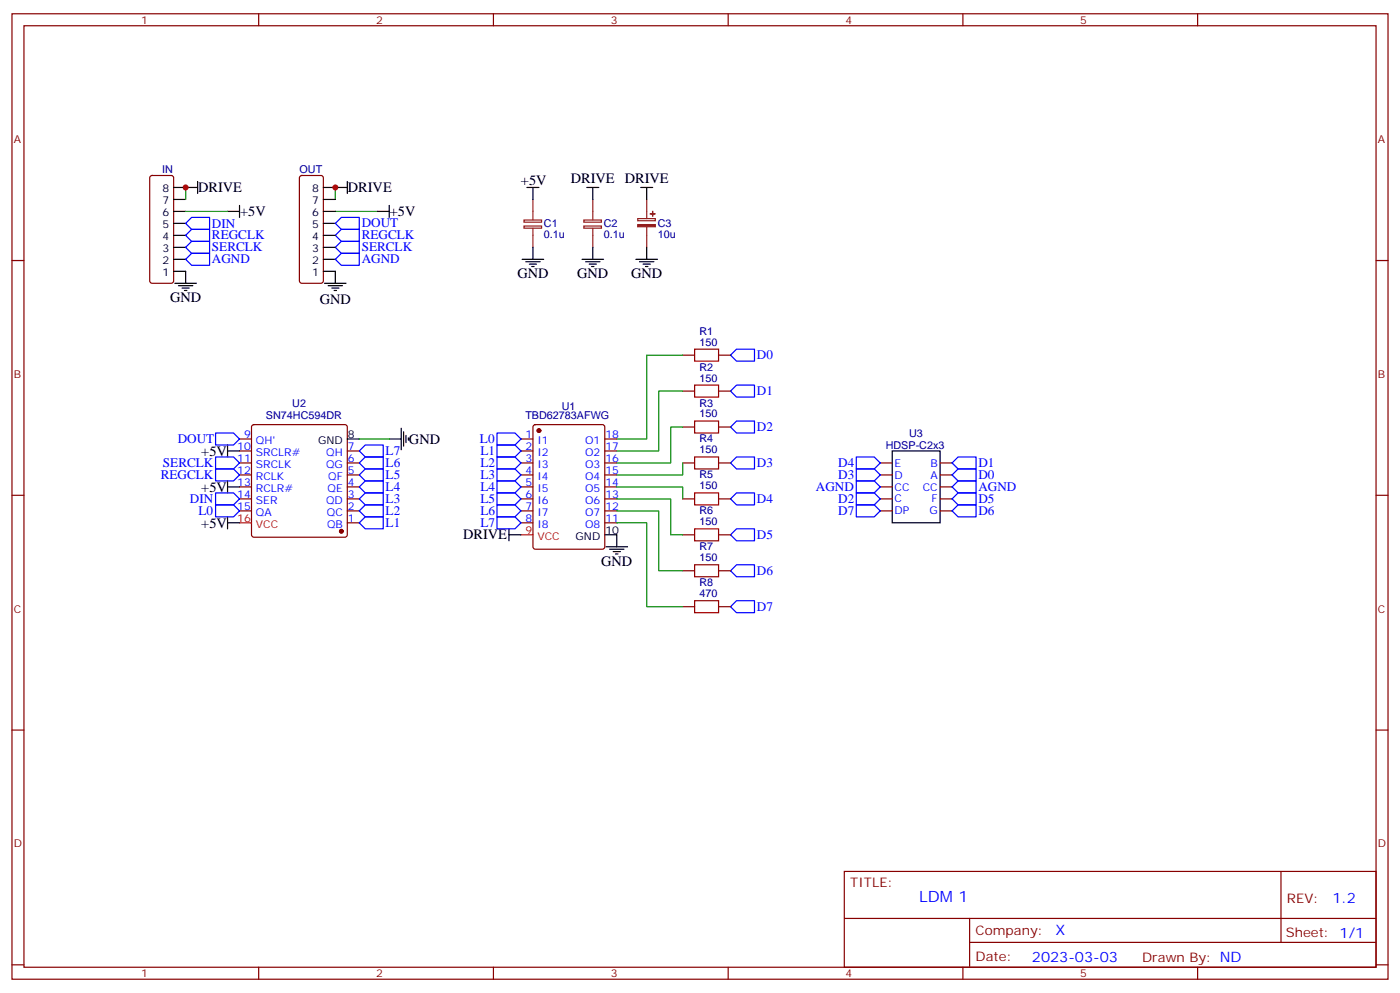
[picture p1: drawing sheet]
<svg xmlns="http://www.w3.org/2000/svg" width="412mm" height="292mm" viewBox="0 0 412 292" stroke-linecap="round" stroke-linejoin="round" font-family="sans-serif">
<g fill="none" stroke="#870000" stroke-width=".35">
<path d="M3.5 4.1h405.4v284.3h-405.4zM7.1 7.6h398.2v277.3h-398.2zM76.2 4.1v3.5M145.3 4.1v3.5M214.5 4.1v3.5M283.6 4.1v3.5M352.8 4.1v3.5M44.3 51.9l.5-.2h5.6l.5 .2 .3 .5v30.3l-.3 .5-.5 .2h-5.6l-.5-.2-.2-.5v-30.3zM88.4 51.9l.5-.2h5.6l.5 .2 .2 .5v30.3l-.2 .5-.5 .2h-5.6l-.5-.2-.2-.5v-30.3zM3.5 76.7h3.6M405.3 76.7h3.6M201.1 104.6h3.5"/>
<path d="M201.1 115.2h3.5M211.7 104.6h3.5M211.7 115.2h3.5M70.6 129.3h3.5M70.6 132.8h3.5M70.6 136.3h3.5M70.6 139.9h3.5M74.3 125.3l.5-.2h26.8l.5 .2 .2 .5v31.7l-.2 .5-.5 .2h-26.8l-.5-.2-.2-.5v-31.7zM102.3 132.8h3.5M102.3 136.3h3.5M102.3 139.9h3.5M153.5 129.3h3.5"/>
<path d="M153.5 132.8h3.5M153.5 136.3h3.5M153.5 139.9h3.5M157.2 125.3l.5-.2h19.7l.7 .4 .1 35.5-.5 .7h-20l-.7-.4v-35.5zM178.2 129.3h3.5M178.2 132.8h3.5M178.2 136.3h3.5M178.2 139.9h3.5M201.1 136.3h3.5M201.1 125.8h3.5M211.7 136.3h3.5M211.7 125.8h3.5"/>
<path d="M259.3 136.3h3.5M259.3 139.9h3.5M276.9 136.3h3.6M276.9 139.9h3.6M3.5 145.9h3.6M70.6 143.4h3.5M70.6 146.9h3.5M70.6 150.5h3.5M102.3 143.4h3.5M102.3 146.9h3.5M102.3 150.5h3.5M102.3 154h3.5"/>
<path d="M153.5 143.4h3.5M153.5 146.9h3.5M153.5 150.5h3.5M153.5 154h3.5M178.2 143.4h3.5M178.2 146.9h3.5M178.2 150.5h3.5M178.2 154h3.5M201.1 146.9h3.5M201.1 157.5h3.5M211.7 146.9h3.5M211.7 157.5h3.5"/>
<path d="M259.3 143.4h3.5M259.3 146.9h3.5M259.3 150.5h3.5M276.9 143.4h3.6M276.9 146.9h3.6M276.9 150.5h3.6M405.3 145.9h3.6M201.1 168.1h3.5M201.1 178.7h3.5M211.7 168.1h3.5M211.7 178.7h3.5M3.5 215h3.6"/>
<path d="M405.3 215h3.6M248.7 256.6h156.6v28.3h-156.6zM377.3 256.7v20.8M248.7 270.5h156.5M285.6 277.5h119.6M285.6 270.5v14.1M3.5 284.2h3.6M76.2 284.9v3.5M145.3 284.9v3.5M214.5 284.9v3.5M283.6 284.9v3.5M352.8 284.9v3.5"/>
<path d="M405.3 284.2h3.6"/>
</g>
<g fill="#870000" stroke="#870000" stroke-width=".35">
<circle cx="158.7" cy="126.8" r=".53"/>
<circle cx="100.5" cy="156.5" r=".53"/>
</g>
<path d="M70.6 154h3.5M153.5 157.5h3.5" fill="none" stroke="#f00" stroke-width=".35"/>
<g fill="none" stroke="#000" stroke-width=".35">
<path d="M51.2 58.7h3.5M51.2 55.2h7M58.2 53.4v3.6M95.2 58.7h3.6M95.2 55.2h7.1M102.3 53.4v3.6M155.2 55.2h3.5M157 55.2v3.5M172.9 55.2h3.5M174.6 55.2v3.5M188.7 55.2h3.6M190.5 55.2v3.5"/>
<path d="M51.2 79.9h3.5v3.5M51.2 76.4h3.5M51.2 72.8h3.5M51.2 69.3h3.5M51.2 65.8h3.5M51.2 62.3h3.5M67 62.3h3.6M70.6 60.5v3.5M95.2 79.9h3.6v3.5M95.2 76.4h3.6M95.2 72.8h3.6M95.2 69.3h3.6"/>
<path d="M95.2 65.8h3.6M95.2 62.3h3.6M111.1 62.3h3.6M114.7 60.5v3.5M153.8 76.4h6.4M154.9 77.1h4.2M155.9 77.8h2.1M156.6 78.5h.7M157 72.8v3.6M171.4 76.4h6.4M172.5 77.1h4.2M173.6 77.8h2.1"/>
<path d="M174.3 78.5h.7M174.6 72.8v3.6M187.3 76.4h6.4M188.4 77.1h4.2M189.4 77.8h2.2M190.1 78.5h.8M190.5 72.8v3.6M51.5 83.4h6.4M52.6 84.1h4.2M53.6 84.8h2.1M54.3 85.5h.7M95.6 83.4h6.4"/>
<path d="M96.7 84.1h4.2M97.7 84.8h2.1M98.4 85.5h.7M67 131.1v3.5M67 132.8h3.6M102.3 129.3h3.5M114.7 129.3h3.5M118.2 126.1v6.4M118.9 127.2v4.2M119.6 128.2v2.2M120.3 128.9v.7M262.8 132.8h14.1v21.2h-14.1z"/>
<path d="M67 154h3.6M67 141.6v3.6M67 152.2v3.6M67 143.4h3.6M149.9 157.5h3.6M149.9 155.8v3.5M178.2 157.5h3.5v3.5M178.5 161h6.4M179.6 161.7h4.2M180.6 162.5h2.1M181.3 163.2h.7"/>
</g>
<g fill="none" stroke="#00f" stroke-width=".35">
<path d="M54.7 72.8l1.7-1.7h5.3v3.5h-5.3zM54.7 69.3l1.7-1.7h5.3v3.5h-5.3zM54.7 65.8l1.7-1.8h5.3v3.6h-5.3zM54.7 76.4l1.7-1.8h5.3v3.5h-5.3zM98.8 69.3l1.7-1.7h5.3v3.5h-5.3zM98.8 72.8l1.7-1.7h5.3v3.5h-5.3zM98.8 65.8l1.7-1.8h5.3v3.6h-5.3zM100.5 74.6h5.3v3.5h-5.3l-1.7-1.7zM215.2 104.6l1.8-1.8h5.2v3.6h-5.2zM215.2 115.2l1.8-1.8h5.2v3.5h-5.2zM63.5 138.1h5.3l1.8 1.8-1.8 1.7h-5.3zM63.5 134.6h5.3l1.8 1.7-1.8 1.8h-5.3z"/>
<path d="M63.5 127.5h5.3l1.8 1.8-1.8 1.8h-5.3zM105.8 139.9l1.8-1.8h5.3v3.5h-5.3zM105.8 136.3l1.8-1.7h5.3v3.5h-5.3zM105.8 132.8l1.8-1.7h5.3v3.5h-5.3zM146.4 127.5h5.3l1.8 1.8-1.8 1.8h-5.3zM146.4 131.1h5.3l1.8 1.7-1.8 1.8h-5.3zM146.4 134.6h5.3l1.8 1.7-1.8 1.8h-5.3zM146.4 138.1h5.3l1.8 1.8-1.8 1.7h-5.3zM215.2 136.3l1.8-1.7h5.2v3.5h-5.2zM217 124h5.2v3.5h-5.2l-1.8-1.7zM252.2 138.1h5.3l1.8 1.8-1.8 1.7h-5.3zM252.2 134.6h5.3l1.8 1.7-1.8 1.8h-5.3z"/>
<path d="M280.5 139.9l1.7-1.8h5.3v3.5h-5.3zM282.2 134.6h5.3v3.5h-5.3l-1.7-1.8zM63.5 148.7h5.3l1.8 1.8-1.8 1.7h-5.3zM63.5 145.2h5.3l1.8 1.7-1.8 1.8h-5.3zM105.8 154l1.8-1.8h5.3v3.6h-5.3zM105.8 150.5l1.8-1.8h5.3v3.5h-5.3zM105.8 146.9l1.8-1.7h5.3v3.5h-5.3zM105.8 143.4l1.8-1.8h5.3v3.6h-5.3zM146.4 141.6h5.3l1.8 1.8-1.8 1.8h-5.3zM146.4 145.2h5.3l1.8 1.7-1.8 1.8h-5.3zM146.4 148.7h5.3l1.8 1.8-1.8 1.7h-5.3zM146.4 152.2h5.3l1.8 1.8-1.8 1.8h-5.3z"/>
<path d="M215.2 146.9l1.8-1.7h5.2v3.5h-5.2zM215.2 157.5l1.8-1.7h5.2v3.5h-5.2zM252.2 145.2h5.3l1.8 1.7-1.8 1.8h-5.3zM252.2 148.7h5.3l1.8 1.8-1.8 1.7h-5.3zM252.2 141.6h5.3l1.8 1.8-1.8 1.8h-5.3zM280.5 150.5l1.7-1.8h5.3v3.5h-5.3zM282.2 145.2h5.3v3.5h-5.3l-1.7-1.8zM282.2 141.6h5.3v3.6h-5.3l-1.7-1.8zM215.2 168.1l1.8-1.8h5.2v3.6h-5.2zM217 176.9h5.2v3.5h-5.2l-1.8-1.7z"/>
</g>
<path d="M204.6 102.8h7.1v3.6h-7.1zM204.6 113.4h7.1v3.5h-7.1zM204.6 124h7.1v3.5h-7.1zM204.6 134.6h7.1v3.5h-7.1zM204.6 145.2h7.1v3.5h-7.1zM204.6 155.8h7.1v3.5h-7.1zM204.6 166.3h7.1v3.6h-7.1zM204.6 176.9h7.1v3.5h-7.1z" fill="none" stroke="#a10000" stroke-width=".35"/>
<g fill="none" stroke="#008700" stroke-width=".35">
<path d="M54.7 55.2v3.5M98.8 55.2v3.5M54.7 62.3h12.3M98.8 62.3h12.3M201.1 115.2h-7.1v17.6h-12.3M201.1 104.6h-10.6v24.7h-8.8M105.8 129.3h8.9M201.1 136.3v3.6h-19.4M201.1 125.8h-3.5v10.5h-15.9M181.7 143.4h19.4v3.5M181.7 146.9h15.9v10.6h3.5M181.7 150.5h12.3v17.6h7.1"/>
<path d="M181.7 154h8.8v24.7h10.6"/>
</g>
<path d="M157 58.7v6M174.6 58.7v6M190.5 58.7v5.7M154.3 64.8h5.2v.6h-5.2zM154.3 66.6h5.2v.6h-5.2zM157 67.2v5.6M172 64.8h5.2v.6h-5.2zM172 66.6h5.2v.6h-5.2zM174.6 67.2v5.6M187.9 64.4h5.1v.6h-5.1zM190.5 66.9v5.9" fill="none" stroke="#8c2424" stroke-width=".35"/>
<g fill="#8c2424" stroke="#8c2424" stroke-width=".35">
<path d="M187.9 66.1h5.1v.7h-5.1z"/>
<path d="M191.6 63h1.4z"/>
<path d="M192.2 62.3l.1 1.4z"/>
</g>
<g fill="#c00">
<circle cx="54.7" cy="55.2" r=".88"/>
<circle cx="98.8" cy="55.2" r=".88"/>
</g>
<text font-size="4.6" fill="#00f" x="270.8" y="265.7">LDM 1</text>
<g font-size="4.2">
<text x="168.2" y="54">DRIVE DRIVE</text>
<text x="58.4" y="56.6">DRIVE</text>
<text x="102.5" y="56.6">DRIVE</text>
<text x="153.5" y="54.5">+5V</text>
<text x="70.7" y="63.6">+5V</text>
<text x="114.8" y="63.7">+5V</text>
<text x="152.4" y="82">GND</text>
<text x="170" y="82">GND</text>
<text x="185.9" y="82">GND</text>
<text x="50.1" y="89.1">GND</text>
<text x="94.2" y="89.6">GND</text>
<text x="120.5" y="130.7">GND</text>
<text x="59.3" y="134.3">+5V</text>
<text x="59.3" y="144.8">+5V</text>
<text x="59.3" y="155.4">+5V</text>
<text x="136.4" y="158.9">DRIVE</text>
<text x="177.1" y="166.7">GND</text>
</g>
<g font-size="4.2" fill="#00f">
<text x="392.5" y="265.9">1.2</text>
<text x="310.9" y="275.5">X</text>
<text x="304" y="283.3">2023-03-03</text>
</g>
<g font-size="3.9" fill="#00f">
<text x="62.4" y="67">DIN</text>
<text x="62.4" y="70.5">REGCLK</text>
<text x="106.5" y="70.5">REGCLK</text>
<text x="106.5" y="67">DOUT</text>
<text x="62.4" y="74.1">SERCLK</text>
<text x="62.4" y="77.6">AGND</text>
<text x="106.5" y="74.1">SERCLK</text>
<text x="106.5" y="77.6">AGND</text>
<text x="223" y="105.9">D0</text>
<text x="223" y="116.5">D1</text>
<text x="52.3" y="130.6">DOUT</text>
<text x="141.4" y="130.6">L0</text>
<text x="223" y="127">D2</text>
<text x="48" y="137.6">SERCLK</text>
<text x="113.6" y="137.7">L6</text>
<text x="113.6" y="134.1">L7</text>
<text x="141.5" y="134.1">L1</text>
<text x="141.5" y="137.6">L2</text>
<text x="223" y="137.6">D3</text>
<text x="246.9" y="137.7">D4</text>
<text x="288.2" y="137.6">D1</text>
<text x="47.3" y="141.1">REGCLK</text>
<text x="113.6" y="141.2">L5</text>
<text x="141.5" y="141.2">L3</text>
<text x="246.9" y="141.2">D3</text>
<text x="288.2" y="141.1">D0</text>
<text x="55.9" y="148.2">DIN</text>
<text x="113.6" y="148.2">L3</text>
<text x="113.6" y="144.7">L4</text>
<text x="141.5" y="144.7">L4</text>
<text x="141.5" y="148.2">L5</text>
<text x="223" y="148.2">D4</text>
<text x="240.4" y="144.7">AGND</text>
<text x="246.9" y="148.3">D2</text>
<text x="288.2" y="148.2">D5</text>
<text x="288.2" y="144.7">AGND</text>
<text x="58.5" y="151.7">L0</text>
<text x="113.6" y="155.3">L1</text>
<text x="113.6" y="151.8">L2</text>
<text x="141.5" y="151.7">L6</text>
<text x="141.5" y="155.3">L7</text>
<text x="246.9" y="151.8">D7</text>
<text x="288.2" y="151.7">D6</text>
<text x="223" y="158.8">D5</text>
<text x="223" y="169.4">D6</text>
<text x="223" y="180">D7</text>
</g>
<g font-size="3.9" fill="#800">
<text x="250.5" y="261.2">TITLE:</text>
<text x="379.1" y="265.9">REV:</text>
<text x="287.4" y="275.4">Company:</text>
<text x="378.7" y="276">Sheet: 1/1</text>
<text x="287.4" y="283.1">Date:</text>
<text x="336.4" y="283.2">Drawn By: ND</text>
</g>
<g font-size="3.2" fill="#800">
<text x="41.6" y="7.1">1</text>
<text x="110.8" y="7.1">2</text>
<text x="179.9" y="7.1">3</text>
<text x="249.1" y="7.1">4</text>
<text x="318.2" y="7.1">5</text>
<text x="4.1" y="42.2">A</text>
<text x="405.9" y="42.2">A</text>
<text x="4.1" y="111.3">B</text>
<text x="405.9" y="111.3">B</text>
<text x="4.1" y="180.4">C</text>
<text x="405.9" y="180.4">C</text>
<text x="4.1" y="249.6">D</text>
<text x="405.9" y="249.6">D</text>
<text x="41.6" y="287.9">1</text>
<text x="110.8" y="287.9">2</text>
<text x="179.9" y="287.9">3</text>
<text x="249.1" y="287.9">4</text>
<text x="318.2" y="287.9">5</text>
</g>
<g font-size="3.2" fill="#000080">
<text x="47.7" y="51.1">IN</text>
<text x="88.2" y="51.1">OUT</text>
<text x="160.2" y="70.2">0.1u</text>
<text x="160.2" y="66.9">C1</text>
<text x="177.9" y="70.2">0.1u</text>
<text x="177.9" y="66.9">C2</text>
<text x="193.7" y="70.2">10u</text>
<text x="193.7" y="66.9">C3</text>
<text x="206" y="101.8">150</text>
<text x="206" y="98.6">R1</text>
<text x="206" y="112.4">150</text>
<text x="206" y="109.1">R2</text>
<text x="86.1" y="119.9">U2</text>
<text x="206" y="119.7">R3</text>
<text x="78.3" y="123.4">SN74HC594DR</text>
<text x="154.8" y="123.3">TBD62783AFWG</text>
<text x="165.5" y="120.7">U1</text>
<text x="206" y="122.9">150</text>
<text x="206" y="130.3">R4</text>
<text x="267.8" y="128.6">U3</text>
<text x="206" y="133.5">150</text>
<text x="260.9" y="132.2">HDSP-C2x3</text>
<text x="206" y="140.9">R5</text>
<text x="206" y="144.1">150</text>
<text x="206" y="154.7">150</text>
<text x="206" y="151.5">R6</text>
<text x="206" y="165.3">150</text>
<text x="206" y="162.1">R7</text>
<text x="206" y="172.6">R8</text>
<text x="206" y="175.9">470</text>
</g>
<g font-size="3.2">
<text x="47.8" y="56.6">8</text>
<text x="91.9" y="56.6">8</text>
<text x="47.8" y="63.7">6</text>
<text x="47.8" y="60.1">7</text>
<text x="91.9" y="63.7">6</text>
<text x="91.9" y="60.1">7</text>
<text x="47.8" y="70.7">4</text>
<text x="47.8" y="67.2">5</text>
<text x="91.9" y="70.7">4</text>
<text x="91.9" y="67.2">5</text>
<text x="47.8" y="77.8">2</text>
<text x="47.8" y="74.3">3</text>
<text x="91.9" y="77.8">2</text>
<text x="91.9" y="74.3">3</text>
<text x="47.8" y="81.3">1</text>
<text x="91.9" y="81.3">1</text>
<text x="93.7" y="130.7">GND</text>
<text x="102.5" y="128.9">8</text>
<text x="169.6" y="158.9">GND</text>
<text x="178.3" y="157.2">10</text>
</g>
<g font-size="3.2" fill="#00f">
<text x="71.9" y="128.9">9</text>
<text x="75.4" y="130.7">QH'</text>
<text x="154.8" y="128.9">1</text>
<text x="158.3" y="130.7">I1</text>
<text x="172.3" y="130.7">O1</text>
<text x="178.3" y="128.9">18</text>
<text x="69.9" y="132.5">10</text>
<text x="69.9" y="136">11</text>
<text x="75.4" y="134.2">SRCLR#</text>
<text x="75.4" y="137.8">SRCLK</text>
<text x="96" y="137.8">QG</text>
<text x="96.1" y="134.2">QH</text>
<text x="102.5" y="136">6</text>
<text x="102.5" y="132.5">7</text>
<text x="154.8" y="132.5">2</text>
<text x="154.8" y="136">3</text>
<text x="158.3" y="134.2">I2</text>
<text x="158.3" y="137.8">I3</text>
<text x="172.3" y="137.8">O3</text>
<text x="172.3" y="134.2">O2</text>
<text x="178.3" y="136">16</text>
<text x="178.3" y="132.5">17</text>
<text x="263.5" y="137.4">E</text>
<text x="274.1" y="137.4">B</text>
<text x="69.9" y="139.5">12</text>
<text x="69.9" y="143.1">13</text>
<text x="75.4" y="141.3">RCLK</text>
<text x="96.7" y="141.3">QF</text>
<text x="102.5" y="143.1">4</text>
<text x="102.5" y="139.5">5</text>
<text x="154.8" y="139.5">4</text>
<text x="154.8" y="143.1">5</text>
<text x="158.3" y="141.3">I4</text>
<text x="172.3" y="141.3">O4</text>
<text x="178.3" y="143.1">14</text>
<text x="178.3" y="139.5">15</text>
<text x="263.5" y="140.9">D</text>
<text x="274.1" y="140.9">A</text>
<text x="69.9" y="146.6">14</text>
<text x="75.4" y="144.8">RCLR#</text>
<text x="75.4" y="148.3">SER</text>
<text x="96.1" y="148.3">QD</text>
<text x="96.5" y="144.8">QE</text>
<text x="102.5" y="146.6">3</text>
<text x="154.8" y="146.6">6</text>
<text x="158.3" y="144.8">I5</text>
<text x="158.3" y="148.3">I6</text>
<text x="172.3" y="148.3">O6</text>
<text x="172.3" y="144.8">O5</text>
<text x="178.3" y="146.6">13</text>
<text x="263.5" y="144.5">CC</text>
<text x="263.5" y="148">C</text>
<text x="271.8" y="144.5">CC</text>
<text x="274.4" y="148">F</text>
<text x="69.9" y="150.1">15</text>
<text x="75.4" y="151.9">QA</text>
<text x="96.3" y="151.9">QC</text>
<text x="96.3" y="155.4">QB</text>
<text x="102.5" y="153.6">1</text>
<text x="102.5" y="150.1">2</text>
<text x="154.8" y="150.1">7</text>
<text x="154.8" y="153.6">8</text>
<text x="158.3" y="151.9">I7</text>
<text x="158.3" y="155.4">I8</text>
<text x="172.3" y="155.4">O8</text>
<text x="172.3" y="151.9">O7</text>
<text x="178.3" y="153.6">11</text>
<text x="178.3" y="150.1">12</text>
<text x="263.5" y="151.5">DP</text>
<text x="273.8" y="151.5">G</text>
</g>
<g font-size="3.2" fill="#f00">
<text x="69.9" y="153.6">16</text>
<text x="75.4" y="155.4">VCC</text>
<text x="154.8" y="157.2">9</text>
<text x="158.3" y="158.9">VCC</text>
</g>
</svg>
